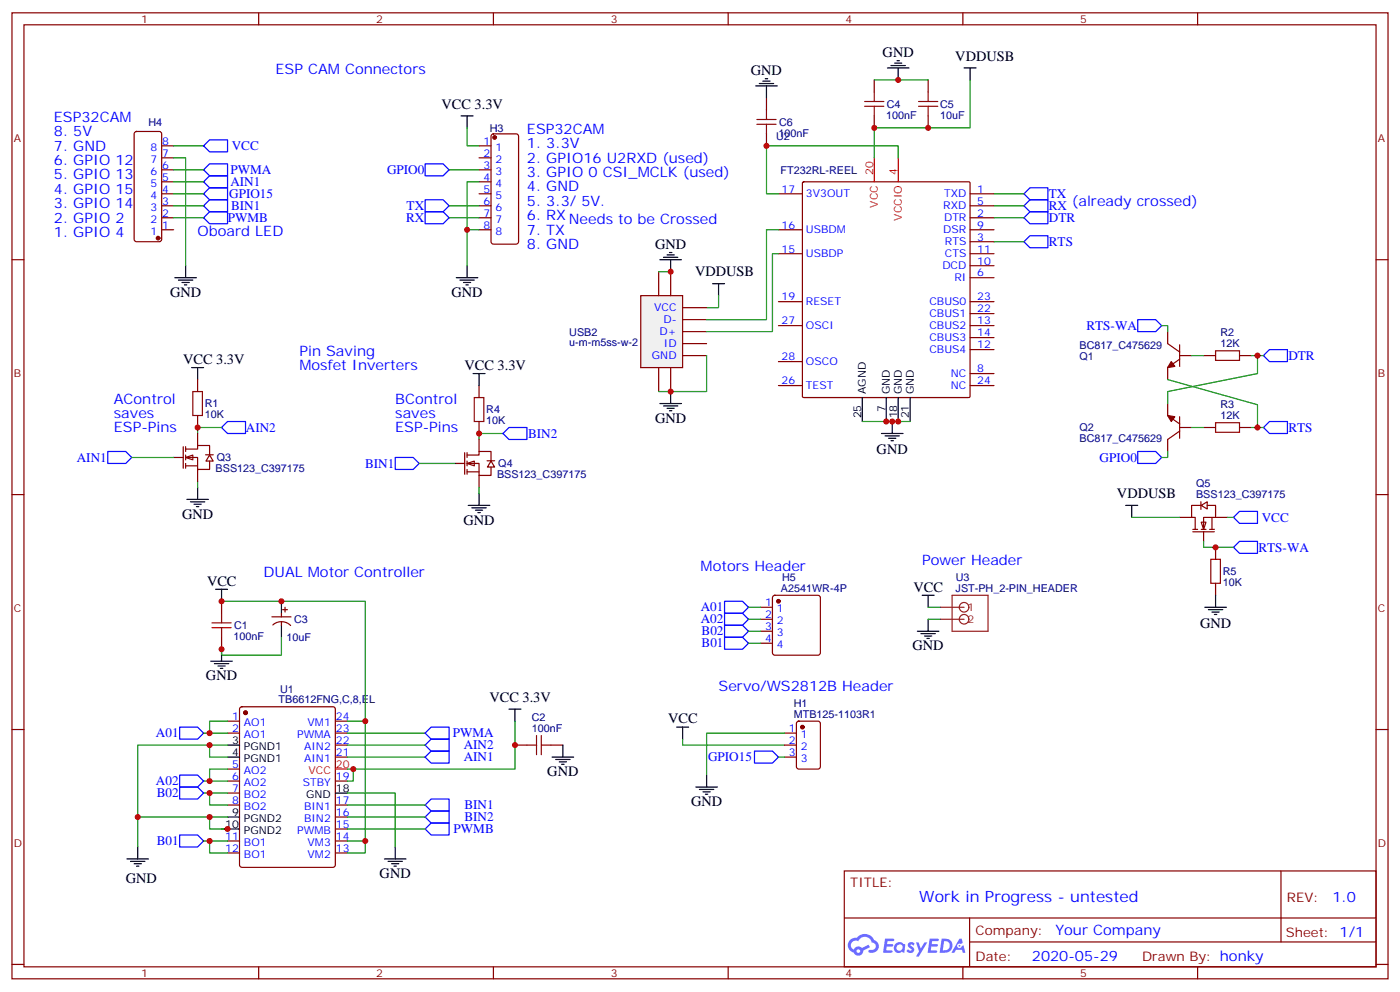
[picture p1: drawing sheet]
<svg xmlns="http://www.w3.org/2000/svg" width="412mm" height="292mm" viewBox="0 0 412 292" stroke-linecap="round" stroke-linejoin="round" font-family="sans-serif">
<g fill="none" stroke="#870000" stroke-width=".35">
<path d="M3.5 3.8h405.4v284.3h-405.4zM7.1 7.3h398.2v277.3h-398.2zM76.2 3.8v3.5M145.3 3.8v3.5M214.5 3.8v3.5M283.6 3.8v3.5M352.8 3.8v3.5M3.5 76.4h3.6M405.3 76.4h3.6M3.5 145.6h3.6M405.3 145.6h3.6M3.5 214.7h3.6"/>
<path d="M405.3 214.7h3.6M248.7 256.4h156.6v28.2h-156.6zM377.3 256.4v20.9M248.7 270.2h156.5M285.6 277.3h119.6M285.6 270.2v14.1M3.5 283.9h3.6M76.2 284.6v3.5M145.3 284.6v3.5M214.5 284.6v3.5M283.6 284.6v3.5M352.8 284.6v3.5"/>
<path d="M405.3 283.9h3.6"/>
</g>
<g fill="#5487ff">
<path d="M267.7 277.5a1.22 1.22 0 0 1 1.7 .3l-.4 .6a.47 .47 0 0 0-.3-.4 .47 .47 0 0 0-.5 .2l.1 .2a1.14 1.14 0 0 1 .8 1.7 1.14 1.14 0 0 1-1.9 0l-.2-.2 .5-.5 .7 .4a.29 .29 0 0 0 .3-.2 .29 .29 0 0 0-.2-.4 1.04 1.04 0 0 1-.6-1.7z"/>
<path d="M260.7 276.3h2.4l.3 .2-.2 .5h-1.8l-.1 .9h1.5l.3 .4-.3 .3h-1.6l-.2 1.1 1.7 .1 .2 .3-.2 .3h-2.6z"/>
<path d="M273.8 276.3h2.4l.3 .2-.1 .5h-1.8l-.2 .9h1.6l.3 .4-.4 .3h-1.6l-.1 1.1 1.7 .1 .2 .3-.2 .3h-2.6z"/>
<path d="M282.6 276.3h.7l.3 1.2-.6 .4a.69 .69 0 0 0-1 .2 .69 .69 0 0 0 .4 1 .69 .69 0 0 0 .9-.6l.5-.3 .6 2.2h-.8l-.2-.8h-1.8l-.5 .8h-.8z"/>
<path d="M269.8 277.4h.8l.6 1.8 1.1-1.8h.9l-2.6 4.2h-.8l.9-1.6z"/>
<path d="M277.4 276.3l-.6 4.1h1.3a2.11 2.11 0 0 0 2.5-2.1 2.11 2.11 0 0 0-2.5-2zM278.1 277a1.39 1.39 0 0 1 1.7 1.4 1.39 1.39 0 0 1-1.8 1.3h-.3z"/>
<path d="M263.7 277.9a1.54 1.54 0 0 0-.1 2.2 1.54 1.54 0 0 0 2.2 .1l.6 .2 .3-2.3-.2-.2h-.4a1.49 1.49 0 0 0-2.4 0zM264 278.9a.94 .94 0 0 1 1.8 0 .94 .94 0 0 1-1.8 0z"/>
<path d="M250.4 276.7a2.18 2.18 0 0 0 1.1 3.7 1.44 1.44 0 0 0 1.6 .9 1.44 1.44 0 0 0 1.2-1.5l2-1-.5-.7-1.9 .9a1.47 1.47 0 0 0-2.4 .5 1.39 1.39 0 0 1-.7-2 1.39 1.39 0 0 1 2-.4 2.12 2.12 0 0 1 2.2-1.3 2.12 2.12 0 0 1 1.9 1.7 1.14 1.14 0 0 1 1.1 1.4 1.14 1.14 0 0 1-1.7 .7 .43 .43 0 0 0-.5 .4 .43 .43 0 0 0 .4 .5 1.98 1.98 0 0 0 2.5-1.3 1.98 1.98 0 0 0-1.2-2.5 3.1 3.1 0 0 0-5.3-.7l-.9 .1zM252.3 280a.55 .55 0 0 1 1.1 0 .55 .55 0 0 1-1.1 0z"/>
<circle cx="282.6" cy="278.4" r=".26"/>
</g>
<g fill="#870000" stroke="#870000" stroke-width=".35">
<circle cx="72.3" cy="209.8" r=".53"/>
<circle cx="145.7" cy="40.5" r=".53"/>
<circle cx="46.6" cy="70.1" r=".53"/>
<circle cx="229.3" cy="177" r=".53"/>
</g>
<g fill="none" stroke="#870000" stroke-width=".35">
<path d="M39.7 38.9l.5-.2h6.7l.7 .4v31.3l-.2 .5-.5 .3h-6.7l-.5-.3-.2-.5v-31zM144.9 39.6l.4-.2h6.7l.7 .4 .1 31.4-.3 .5-.5 .2h-6.7l-.5-.3-.2-.4v-31.1zM47.6 42.9h3.6M47.6 46.5h3.6M47.6 50h3.6M47.6 53.5h3.6M47.6 57h3.6M141.1 42.9h3.5M141.1 46.5h3.5M141.1 50h3.5M141.1 53.5h3.5M141.1 57h3.5"/>
<path d="M47.6 60.6h3.6M47.6 64.1h3.6M47.6 67.6h3.6M141.1 60.6h3.5M141.1 64.1h3.5M141.1 67.6h3.5M58.2 111.7v3.6M141.1 113.5v3.5M58.2 122.3v3.5M141.1 124.1v3.5M65.3 177v3.5M83.3 179.5h1.4"/>
<path d="M84 178.8v1.4M224 178.8h3.5M227.8 175.4l.4-.2h12.7l.5 .2 .3 .5v16.3l-.3 .5-.5 .2h-12.7l-.5-.3-.2-.4v-16.3zM65.3 187.6v3.5M80.1 181.6h5.6M80.4 184a3.8 3.8 0 0 1 5.2 .1M82.9 180.5v1.1M82.9 183v1M224 182.3h3.5M224 185.8h3.5M224 189.3h3.5M67 212.3h3.6"/>
<path d="M67 215.8h3.6M70.8 208.2l.5-.2h26.8l.6 .5 .1 46.1-.5 .6-27 .1-.7-.5v-46.1zM98.8 212.3h3.5M98.8 215.8h3.5M98.8 219.3h3.5M151.7 219.3h3.5M162.3 219.3h3.5M67 226.4h3.6M67 229.9h3.6M67 233.4h3.6M67 237h3.6M98.8 229.9h3.5"/>
<path d="M98.8 237h3.5M98.8 222.8h3.5M67 247.5h3.6M67 251.1h3.6M98.8 247.5h3.5M98.8 251.1h3.5M98.8 244h3.5M98.8 240.5h3.5"/>
</g>
<g fill="none" stroke="#000" stroke-width=".35">
<path d="M135.8 34.1h3.5M137.6 34.1v3.5M54.7 78.2v3.5M137.6 78.2v3.5M51.5 81.7h6.4M52.6 82.4h4.2M53.6 83.1h2.1M54.3 83.9h.7M134.4 81.7h6.4M135.5 82.4h4.2M136.5 83.1h2.1M137.2 83.9h.7"/>
<path d="M56.4 108.2h3.6M58.2 108.2v3.5M139.3 110h3.6M141.1 110v3.5M55 147h6.4M56.1 147.7h4.2M57.1 148.4h2.2M57.9 149.1h.7M58.2 143.5v3.5M137.9 148.8h6.4M139 149.5h4.2M140.1 150.2h2.1"/>
<path d="M140.8 150.9h.7M141.1 145.2v3.6M63.5 173.5h3.5M65.3 173.5v3.5M82.9 177v3.5M271.6 175.2h3.6M273.4 175.2v3.6M62.1 194.6h6.3M63.1 195.3h4.3M64.2 196h2.1M64.9 196.7h.7M65.3 191.1v3.5"/>
<path d="M82.9 184v3.6M270.2 185.8h6.4M271.3 186.5h4.2M272.3 187.2h2.2M273 187.9h.8M273.4 182.3v3.5M67 219.3h3.6M149.9 208.7h3.6M151.7 208.7v3.6M165.8 219.3v3.5M199.3 214h3.5M201.1 214v3.6"/>
<path d="M67 222.8h3.6M98.8 233.4h3.5M162.6 222.8h6.4M163.7 223.6h4.2M164.7 224.3h2.2M165.5 225h.7M205 231.7h6.3M206 232.4h4.3M207.1 233.1h2.1M207.8 233.8h.7M208.1 228.1v3.6M37.4 252.8h6.3"/>
<path d="M38.5 253.5h4.2M39.5 254.2h2.1M40.2 255h.7M40.6 249.3v3.5M67 240.5h3.6M67 244h3.6M113.2 252.8h6.4M114.3 253.5h4.2M115.4 254.2h2.1M116.1 255h.7M116.4 249.3v3.5"/>
</g>
<path d="M98.8 226.4h3.5" fill="none" stroke="#f00" stroke-width=".35"/>
<g fill="none" stroke="#008700" stroke-width=".35">
<path d="M137.6 37.6v5.3h3.5M51.2 46.5h3.5v31.7M51.2 42.9h8.8M51.2 50h8.8M51.2 53.5h8.8M51.2 57h8.8M132.3 50h8.8M141.1 53.5h-3.5v24.7M51.2 60.6h8.8M51.2 64.1h8.8M137.6 67.6h3.5M65.3 125.8h-7.1v1.8"/>
<path d="M148.2 127.6h-7.1v1.8M58.2 141.7v1.8M65.3 177h42.3v74.1h-5.3M220.5 178.8h3.5M273.4 178.8h3.5M82.9 187.6v5.3h-17.6v-1.8M220.5 182.3h3.5M220.5 185.8h3.5M220.5 189.3h3.5M273.4 182.3h3.5M60 215.8h7M61.7 219.3v3.5h5.3"/>
<path d="M67 212.3h-5.3v3.5M67 219.3h-26.4v30M102.3 212.3h5.3M102.3 215.8h22.9M102.3 219.3h22.9M151.7 212.3v14.1h-49.4M201.1 217.6v1.7h30M60 229.9h7M60 233.4h7M61.7 233.4v3.6h5.3M67 226.4h-5.3v3.5M102.3 233.4h14.1v15.9"/>
<path d="M102.3 222.8h22.9M102.3 237h22.9M104.1 226.4v3.5h-1.8M40.6 240.5h26.4M60 247.5h1.7M61.7 240.5v3.5h5.3h-1.7M67 247.5h-5.3v3.6h5.3M102.3 247.5h5.3M102.3 240.5h22.9M102.3 244h22.9"/>
</g>
<g fill="none" stroke="#00f" stroke-width=".35">
<path d="M60 53.5l1.7-1.7h5.3v3.5h-5.3zM60 50l1.7-1.8h5.3v3.6h-5.3zM60 57l1.7-1.7h5.3v3.5h-5.3zM61.7 58.8h5.3v3.5h-5.3l-1.7-1.7zM125.2 58.8h5.3l1.8 1.8-1.8 1.7h-5.3zM125.2 48.2h5.3l1.8 1.8-1.8 1.8h-5.3zM60 64.1l1.7-1.8h5.3v3.6h-5.3zM125.2 62.3h5.3l1.8 1.8-1.8 1.8h-5.3zM31.7 132.9h5.3l1.8 1.8-1.8 1.7h-5.3zM65.3 125.8l1.7-1.7h5.3v3.5h-5.3zM116.4 134.7h5.3l1.8 1.7-1.8 1.8h-5.3zM149.9 125.8h5.3v3.6h-5.3l-1.7-1.8z"/>
<path d="M213.4 177h5.3l1.8 1.8-1.8 1.7h-5.3zM213.4 180.5h5.3l1.8 1.8-1.8 1.7h-5.3zM213.4 184h5.3l1.8 1.8-1.8 1.8h-5.3zM213.4 187.6h5.3l1.8 1.7-1.8 1.8h-5.3zM52.9 214h5.3l1.8 1.8-1.8 1.8h-5.3zM125.2 215.8l1.8-1.8h5.3v3.6h-5.3zM125.2 219.3l1.8-1.7h5.3v3.5h-5.3zM52.9 228.1h5.3l1.8 1.8-1.8 1.8h-5.3zM52.9 231.7h5.3l1.8 1.7-1.8 1.8h-5.3zM125.2 222.8l1.8-1.7h5.3v3.5h-5.3zM125.2 237l1.8-1.8h5.3v3.5h-5.3zM222.2 221.1h5.3l1.8 1.7-1.8 1.8h-5.3z"/>
<path d="M52.9 245.8h5.3l1.8 1.7-1.8 1.8h-5.3zM125.2 244l1.8-1.7h5.3v3.5h-5.3zM125.2 240.5l1.8-1.8h5.3v3.6h-5.3z"/>
</g>
<path d="M56.8 115.3h2.8v7h-2.8zM139.7 117h2.8v7.1h-2.8zM62.4 184.7h5.7M62.4 183.3h5.7M65.3 180.5v2.8M65.3 184.7v2.9M155.2 219.3h2.8M158 216.5v5.6M159.5 216.5v5.6M159.5 219.3h2.8" fill="none" stroke="#a10000" stroke-width=".35"/>
<g fill="none" stroke="#8c2424" stroke-width=".35">
<path d="M276.9 178.8h7.1M280.5 175.2h10.5v10.6h-10.5zM276.9 182.3h7.1"/>
<circle cx="284" cy="178.8" r="1.41"/>
<circle cx="284" cy="182.3" r="1.41"/>
</g>
<path d="M54.7 134.7l2.1-.8v1.5z" fill="#fff" stroke="#870000" stroke-width=".35"/>
<path d="M51.2 134.7h2.8M54 131.5v6.3M54.7 132.2h3.5v-1.1h3.5v2.8M54.7 134.7h3.5v3.5h3.5v-2.5M54.7 137.1h3.5M54.7 131.5v1.4M54.7 133.9v1.5M54.7 136.4v1.4M58.2 127.6v3.5M58.2 138.2v3.5M60.6 133.9h2.2M61.7 133.9l1.1 1.8h-2.1z" fill="none" stroke="#870000" stroke-width=".35"/>
<path d="M137.6 136.4l2.1-.7v1.4z" fill="#fff" stroke="#870000" stroke-width=".35"/>
<g fill="none" stroke="#870000" stroke-width=".35">
<path d="M225.8 28.8v3.5M225.8 39.4v3.5M257.5 23.5v3.6M257.5 34.1v3.5M273.4 23.5v3.6M273.4 34.1v3.5M229.3 57h7.1M236.4 53.7l.3-.2h48.7l.3 .2 .1 63-.2 .3h-48.9l-.3-.2zM285.8 57h7M229.3 67.6h7.1M229.3 74.7h7.1M285.8 60.6h7"/>
<path d="M285.8 67.6h7M285.8 78.2h7M285.8 74.7h7M285.8 64.1h7M285.8 71.2h7M229.3 95.8h7.1M229.3 88.8h7.1M285.8 81.7h7M285.8 95.8h7M285.8 99.4h7M285.8 88.8h7M285.8 92.3h7"/>
<path d="M344 97.6v3.5l3.5 2.5M229.3 113.5h7.1M229.3 106.4h7.1M285.8 113.5h7M285.8 110h7M285.8 102.9h7M344 118.8v3.5l3.5 2.5M347.5 101.5v6.3M347.5 105.7l-3.5 2.5v3.5M347.5 104.7h3.5M354.5 104.7h3.6M365.1 104.7h3.6"/>
<path d="M134.1 136.4h2.8M136.9 133.2v6.4M137.6 133.9h3.5v-1h3.5v2.8M137.6 136.4h3.5v3.5h3.5v-2.4M137.6 138.9h3.5M137.6 133.2v1.5M137.6 135.7v1.4M137.6 138.2v1.4M141.1 129.4v3.5M141.1 139.9v3.6M143.5 135.6h2.2M144.6 135.7l1.1 1.8h-2.1z"/>
<path d="M347.5 122.7v6.3M347.5 126.9l-3.5 2.5v3.5M347.5 125.8h3.5M354.5 125.8h3.6M365.1 125.8h3.6M231.1 215.8h3.5M231.1 219.3h3.5M234.8 212.5l.5-.2h5.6l.7 .4 .1 13-.5 .6-5.9 .1-.6-.5-.1-12.9zM231.1 222.8h3.5"/>
</g>
<g fill="#870000" stroke="#870000" stroke-width=".35">
<path d="M345 106.4l1.1 1.4-2.1 .4z"/>
<path d="M344 122.3l2.1 .4-1.1 1.4z"/>
<circle cx="236.4" cy="214" r=".53"/>
</g>
<g fill="none" stroke="#008700" stroke-width=".35">
<path d="M285.8 23.5v14.1h-28.3v8.9M264.6 46.5v-3.6h-38.8v14.1h3.5M292.8 57h8.8M132.3 60.6h8.8M132.3 64.1h8.8M292.8 60.6h8.8M292.8 64.1h8.8M292.8 71.2h8.8M211.7 87v3.6h-3.6M342.2 95.8h1.8v1.8M344 111.7l26.4 7.4v6.7h1.8M351 104.7h3.5"/>
<path d="M368.7 104.7h3.5M370.4 104.7v5.3l-26.4 5.3v3.5M38.8 134.7h12.4M123.5 136.4h10.6M254 124.1h14.1M344 132.9v1.8h-1.8M351 125.8h3.5M141.1 143.5v1.7M231.1 215.8h-23v12.3M229.3 222.8h1.8"/>
</g>
<path d="M257.5 46.5v7M264.6 46.5v7" fill="none" stroke="#f00" stroke-width=".35"/>
<g fill="none" stroke="#000" stroke-width=".35">
<path d="M262.5 19.3h4.2M263.5 18.6h2.1M264.2 17.9h.7M222.6 25.3h6.4M223.7 24.6h4.2M224.7 23.9h2.1M225.4 23.2h.7M225.8 25.3v3.5M261.4 20h6.4M264.6 20v3.5M284 20h3.5M285.8 20v3.5"/>
<path d="M209.9 83.5h3.5M211.7 83.5v3.5M254 117v7.1M261.1 117v7.1M264.6 117v7.1M268.1 117v7.1M259.6 127.6h6.4M260.7 128.3h4.2M261.8 129h2.1M262.5 129.7h.7M262.8 124.1v3.5"/>
</g>
<g fill="none" stroke="#a10000" stroke-width=".35">
<path d="M223 36.6h5.6M223 35.2h5.6M225.8 32.3v2.9M225.8 36.6v2.8M254.7 31.3h5.6M254.7 29.9h5.6M257.5 27.1v2.8M257.5 31.3v2.8M270.6 31.3h5.6M270.6 29.9h5.6M273.4 27.1v2.8M273.4 31.3v2.8"/>
<path d="M358.1 103.3h7v2.8h-7zM358.1 124.4h7v2.8h-7z"/>
</g>
<path d="M301.6 57l1.8-1.7h5.3v3.5h-5.3zM303.4 58.8h5.3v3.5h-5.3l-1.8-1.7zM301.6 64.1l1.8-1.8h5.3v3.6h-5.3zM301.6 71.2l1.8-1.8h5.3v3.5h-5.3zM335.1 94.1h5.3l1.8 1.7-1.8 1.8h-5.3zM372.2 104.7l1.7-1.8h5.3v3.5h-5.3zM335.1 132.9h5.3l1.8 1.8-1.8 1.7h-5.3zM372.2 125.8l1.7-1.7h5.3v3.5h-5.3z" fill="none" stroke="#00f" stroke-width=".35"/>
<path d="M188.7 87h12.4v21.2h-12.4z" fill="#f0f0f0" stroke="#870000" stroke-width=".35"/>
<path d="M194 80v7M197.6 80v7M201.1 90.6h7M201.1 94.1h7M201.1 97.6h7M194 108.2v7.1M197.6 108.2v7.1M201.1 104.7h7M201.1 101.1h7" fill="none" stroke="#870000" stroke-width=".35"/>
<path d="M229.3 74.7h-1.8v22.9h-19.4M229.3 67.6h-3.5v26.5h-17.7" fill="none" stroke="#008700" stroke-width=".35"/>
<path d="M353.8 153.7h1.4l-.7 2.1z" fill="#fff" stroke="#870000" stroke-width=".35"/>
<g fill="none" stroke="#870000" stroke-width=".35">
<path d="M347.5 152.3h3.5M351.4 156.5h6.3M351.4 155.8h1.4M353.8 147.7v2.2M353.8 148.8l1.8-1.1v2.1zM353.8 148.8h-2.8v3.5h1.1v3.5M353.8 155.8h1.4M354.5 156.5v2.8M355.6 148.8h2.5v3.5h-3.6v3.5M356.3 155.8h1.4M357 152.3v3.5M358.1 152.3h3.5"/>
<path d="M358.1 161.1v3.5M358.1 171.7v3.5"/>
</g>
<g fill="none" stroke="#000" stroke-width=".35">
<path d="M194.4 76.4h6.3M195.4 75.7h4.3M196.5 75h2.1M197.2 74.3h.7M197.6 76.4v3.6M194.4 118.8h6.3M195.4 119.5h4.3M197.6 115.3v3.5M196.5 120.2h2.1M197.2 120.9h.7M331.6 148.8h3.5M333.4 148.8v3.5"/>
<path d="M354.9 178.8h6.3M356 179.5h4.2M358.1 175.2v3.6M357 180.2h2.1M357.7 180.9h.7"/>
</g>
<path d="M257.5 23.5h15.9M194 80h3.6M208.1 104.7v10.6h-14.1M368.7 125.8h1.7M333.4 152.3h14.1M354.5 159.3v1.8h8.9M361.6 152.3h1.8" fill="none" stroke="#008700" stroke-width=".35"/>
<path d="M61.7 41.2h5.3v3.5h-5.3l-1.7-1.8zM363.4 152.3l1.7-1.8h5.3v3.6h-5.3zM365.1 159.3h5.3v3.6h-5.3l-1.7-1.8z" fill="none" stroke="#00f" stroke-width=".35"/>
<path d="M356.7 164.6h2.8v7.1h-2.8z" fill="none" stroke="#a10000" stroke-width=".35"/>
<g fill="#c00">
<circle cx="264.6" cy="23.5" r=".88"/>
<circle cx="197.6" cy="80" r=".88"/>
<circle cx="358.1" cy="161.1" r=".88"/>
<circle cx="370.4" cy="104.7" r=".88"/>
<circle cx="262.8" cy="124.1" r=".88"/>
<circle cx="104.1" cy="226.4" r=".88"/>
<circle cx="82.9" cy="177" r=".88"/>
<circle cx="40.6" cy="240.5" r=".88"/>
<circle cx="141.1" cy="127.6" r=".88"/>
<circle cx="137.6" cy="67.6" r=".88"/>
<circle cx="61.7" cy="240.5" r=".88"/>
<circle cx="67" cy="244" r=".88"/>
<circle cx="61.7" cy="219.3" r=".88"/>
<circle cx="61.7" cy="215.8" r=".88"/>
<circle cx="61.7" cy="233.4" r=".88"/>
<circle cx="61.7" cy="229.9" r=".88"/>
<circle cx="61.7" cy="247.5" r=".88"/>
<circle cx="58.2" cy="125.8" r=".88"/>
<circle cx="65.3" cy="191.1" r=".88"/>
<circle cx="107.6" cy="212.3" r=".88"/>
<circle cx="107.6" cy="247.5" r=".88"/>
<circle cx="65.3" cy="177" r=".88"/>
<circle cx="151.7" cy="219.3" r=".88"/>
<circle cx="264.6" cy="124.1" r=".88"/>
<circle cx="261.1" cy="124.1" r=".88"/>
<circle cx="257.5" cy="37.6" r=".88"/>
<circle cx="225.8" cy="42.9" r=".88"/>
<circle cx="370.4" cy="125.8" r=".88"/>
<circle cx="197.6" cy="115.3" r=".88"/>
<circle cx="273.4" cy="37.6" r=".88"/>
</g>
<text font-size="4.6" fill="#00f" x="270.8" y="265.4">Work in Progress - untested</text>
<g font-size="4.2">
<text x="260" y="16.8">GND</text>
<text x="281.4" y="17.9">VDDUSB</text>
<text x="221.2" y="22">GND</text>
<text x="130.1" y="32">VCC 3.3V</text>
<text x="193" y="73.2">GND</text>
<text x="204.7" y="81.4">VDDUSB</text>
<text x="50.1" y="87.4">GND</text>
<text x="133" y="87.4">GND</text>
<text x="53.9" y="107.1">VCC 3.3V</text>
<text x="136.8" y="108.9">VCC 3.3V</text>
<text x="193" y="124.4">GND</text>
<text x="258.2" y="133.7">GND</text>
<text x="329" y="146.6">VDDUSB</text>
<text x="53.6" y="152.6">GND</text>
<text x="136.5" y="154.4">GND</text>
<text x="61" y="172.4">VCC</text>
<text x="269.1" y="174.1">VCC</text>
<text x="353.5" y="184.8">GND</text>
<text x="268.8" y="191.5">GND</text>
<text x="60.7" y="200.3">GND</text>
<text x="144.2" y="206.6">VCC 3.3V</text>
<text x="196.8" y="212.9">VCC</text>
<text x="161.2" y="228.5">GND</text>
<text x="203.6" y="237.3">GND</text>
<text x="37" y="259.9">GND</text>
<text x="111.8" y="258.5">GND</text>
</g>
<g font-size="4.2" fill="#00f">
<text x="81.1" y="21.8">ESP CAM Connectors</text>
<text x="15.9" y="35.9">ESP32CAM</text>
<text x="15.9" y="40.1">8. 5V</text>
<text x="155.2" y="39.4">ESP32CAM</text>
<text x="15.9" y="44.3">7. GND</text>
<text x="155.2" y="43.6">1. 3.3V</text>
<text x="155.2" y="47.9">2. GPIO16 U2RXD (used)</text>
<text x="15.9" y="48.6">6. GPIO 12</text>
<text x="15.9" y="52.8">5. GPIO 13</text>
<text x="155.2" y="52.1">3. GPIO 0 CSI_MCLK (used)</text>
<text x="15.9" y="57">4. GPIO 15</text>
<text x="155.2" y="56.3">4. GND</text>
<text x="15.9" y="61.3">3. GPIO 14</text>
<text x="15.9" y="65.5">2. GPIO 2</text>
<text x="155.2" y="60.6">5. 3.3/ 5V.</text>
<text x="155.2" y="64.8">6. RX</text>
<text x="167.6" y="65.9">Needs to be Crossed</text>
<text x="315.7" y="60.6">(already crossed)</text>
<text x="15.9" y="69.7">1. GPIO 4</text>
<text x="58.2" y="69.4">Oboard LED</text>
<text x="155.2" y="69">7. TX</text>
<text x="155.2" y="73.3">8. GND</text>
<text x="88.2" y="104.7">Pin Saving</text>
<text x="88.2" y="108.9">Mosfet Inverters</text>
<text x="33.5" y="118.8">AControl</text>
<text x="116.4" y="118.8">BControl</text>
<text x="33.5" y="123">saves</text>
<text x="116.4" y="123">saves</text>
<text x="33.5" y="127.2">ESP-Pins</text>
<text x="116.4" y="127.2">ESP-Pins</text>
<text x="271.6" y="166.4">Power Header</text>
<text x="77.6" y="169.9">DUAL Motor Controller</text>
<text x="206.4" y="168.2">Motors Header</text>
<text x="211.7" y="203.4">Servo/WS2812B Header</text>
<text x="392.5" y="265.6">1.0</text>
<text x="310.9" y="275.2">Your Company</text>
<text x="304" y="283">2020-05-29</text>
</g>
<g font-size="3.9" fill="#00f">
<text x="68.3" y="44.2">VCC</text>
<text x="67.9" y="51.2">PWMA</text>
<text x="114" y="51.2">GPIO0</text>
<text x="67.5" y="58.3">GPIO15</text>
<text x="67.8" y="54.8">AIN1</text>
<text x="309" y="58.3">TX</text>
<text x="67.1" y="65.3">PWMB</text>
<text x="68.1" y="61.8">BIN1</text>
<text x="119.6" y="65.3">RX</text>
<text x="119.8" y="61.8">TX</text>
<text x="309" y="61.9">RX</text>
<text x="309" y="65.4">DTR</text>
<text x="309" y="72.5">RTS</text>
<text x="320" y="97.1">RTS-WA</text>
<text x="379.5" y="106">DTR</text>
<text x="72.4" y="127.1">AIN2</text>
<text x="155.6" y="128.8">BIN2</text>
<text x="379.5" y="127.1">RTS</text>
<text x="22.6" y="135.9">AIN1</text>
<text x="107.5" y="137.7">BIN1</text>
<text x="323.9" y="135.9">GPIO0</text>
<text x="371.7" y="153.6">VCC</text>
<text x="370.7" y="162.4">RTS-WA</text>
<text x="206.4" y="180">A01</text>
<text x="206.4" y="183.5">A02</text>
<text x="206.7" y="187">B02</text>
<text x="206.7" y="190.6">B01</text>
<text x="45.9" y="217">A01</text>
<text x="133.4" y="217">PWMA</text>
<text x="136.6" y="220.6">AIN2</text>
<text x="136.6" y="224.1">AIN1</text>
<text x="208.6" y="224.1">GPIO15</text>
<text x="45.9" y="231.1">A02</text>
<text x="46.2" y="234.7">B02</text>
<text x="136.8" y="238.2">BIN1</text>
<text x="133.6" y="245.3">PWMB</text>
<text x="136.8" y="241.7">BIN2</text>
<text x="46.2" y="248.8">B01</text>
</g>
<g font-size="3.9" fill="#800">
<text x="250.5" y="260.9">TITLE:</text>
<text x="379.1" y="265.6">REV:</text>
<text x="287.4" y="275.1">Company:</text>
<text x="378.7" y="275.8">Sheet: 1/1</text>
<text x="287.4" y="282.8">Date:</text>
<text x="336.4" y="282.9">Drawn By: honky</text>
</g>
<g font-size="3.2" fill="#800">
<text x="41.6" y="6.8">1</text>
<text x="110.8" y="6.8">2</text>
<text x="179.9" y="6.8">3</text>
<text x="249.1" y="6.8">4</text>
<text x="318.2" y="6.8">5</text>
<text x="4.1" y="41.9">A</text>
<text x="405.9" y="41.9">A</text>
<text x="4.1" y="111">B</text>
<text x="405.9" y="111">B</text>
<text x="4.1" y="180.2">C</text>
<text x="405.9" y="180.2">C</text>
<text x="4.1" y="249.3">D</text>
<text x="405.9" y="249.3">D</text>
<text x="41.6" y="287.6">1</text>
<text x="110.8" y="287.6">2</text>
<text x="179.9" y="287.6">3</text>
<text x="249.1" y="287.6">4</text>
<text x="318.2" y="287.6">5</text>
</g>
<g font-size="3.2" fill="#000080">
<text x="261.1" y="34.9">100nF</text>
<text x="261.2" y="31.7">C4</text>
<text x="276.9" y="34.9">10uF</text>
<text x="276.9" y="31.8">C5</text>
<text x="43.7" y="37">H4</text>
<text x="144.2" y="38.8">H3</text>
<text x="228.6" y="41.3">U2</text>
<text x="229.3" y="40.2">100nF</text>
<text x="229.5" y="37">C6</text>
<text x="229.9" y="51.2">FT232RL-REEL</text>
<text x="167.7" y="102">u-m-m5ss-w-2</text>
<text x="167.7" y="98.8">USB2</text>
<text x="359.5" y="99">R2</text>
<text x="318" y="102.8">BC817_C475629</text>
<text x="318" y="106">Q1</text>
<text x="359.5" y="102.2">12K</text>
<text x="60.3" y="119.9">R1</text>
<text x="60.3" y="123.1">10K</text>
<text x="143.2" y="124.9">10K</text>
<text x="143.2" y="121.7">R4</text>
<text x="359.5" y="123.4">12K</text>
<text x="359.5" y="120.1">R3</text>
<text x="318" y="130.2">BC817_C475629</text>
<text x="318" y="127">Q2</text>
<text x="63.9" y="135.7">Q3</text>
<text x="146.8" y="137.5">Q4</text>
<text x="63.5" y="138.9">BSS123_C397175</text>
<text x="146.4" y="140.7">BSS123_C397175</text>
<text x="352.3" y="143.4">Q5</text>
<text x="352.3" y="146.6">BSS123_C397175</text>
<text x="230.4" y="171">H5</text>
<text x="281.5" y="171">U3</text>
<text x="360.2" y="172.5">10K</text>
<text x="360.2" y="169.3">R5</text>
<text x="230.1" y="174.2">A2541WR-4P</text>
<text x="281.5" y="174.2">JST-PH_2-PIN_HEADER</text>
<text x="69" y="185.2">C1</text>
<text x="86.6" y="183.4">C3</text>
<text x="68.8" y="188.4">100nF</text>
<text x="84.4" y="188.7">10uF</text>
<text x="82.1" y="207">TB6612FNG,C,8,EL</text>
<text x="82.5" y="204">U1</text>
<text x="233.8" y="208">H1</text>
<text x="156.6" y="215.4">100nF</text>
<text x="156.6" y="212.3">C2</text>
<text x="233.8" y="211.2">MTB125-1103R1</text>
</g>
<g font-size="3.2" fill="#00f">
<text x="44.3" y="47.9">7</text>
<text x="44.3" y="44.3">8</text>
<text x="47.8" y="46.1">7</text>
<text x="47.8" y="42.6">8</text>
<text x="142.4" y="42.6">1</text>
<text x="142.4" y="46.1">2</text>
<text x="145.9" y="44.3">1</text>
<text x="145.9" y="47.9">2</text>
<text x="44.3" y="51.4">6</text>
<text x="47.8" y="53.2">5</text>
<text x="47.8" y="49.6">6</text>
<text x="142.4" y="49.6">3</text>
<text x="142.4" y="53.2">4</text>
<text x="145.9" y="51.4">3</text>
<text x="44.3" y="58.5">4</text>
<text x="44.3" y="54.9">5</text>
<text x="47.8" y="56.7">4</text>
<text x="142.4" y="56.7">5</text>
<text x="145.9" y="54.9">4</text>
<text x="145.9" y="58.5">5</text>
<text x="230.2" y="56.7">17</text>
<text x="237.4" y="58.1">3V3OUT</text>
<text x="278.1" y="58.1">TXD</text>
<text x="287.9" y="56.7">1</text>
<text x="44.3" y="65.5">2</text>
<text x="44.3" y="62">3</text>
<text x="47.8" y="63.7">2</text>
<text x="47.8" y="60.2">3</text>
<text x="142.4" y="60.2">6</text>
<text x="142.4" y="63.7">7</text>
<text x="145.9" y="62">6</text>
<text x="145.9" y="65.5">7</text>
<text x="277.9" y="61.6">RXD</text>
<text x="278.1" y="65.2">DTR</text>
<text x="287.9" y="60.2">5</text>
<text x="287.9" y="63.7">2</text>
<text x="44.3" y="69">1</text>
<text x="47.8" y="67.3">1</text>
<text x="142.4" y="67.3">8</text>
<text x="145.9" y="69">8</text>
<text x="230.2" y="67.3">16</text>
<text x="237.4" y="68.7">USBDM</text>
<text x="277.9" y="68.7">DSR</text>
<text x="287.9" y="67.3">9</text>
<text x="287.9" y="70.8">3</text>
<text x="230.2" y="74.3">15</text>
<text x="237.4" y="75.7">USBDP</text>
<text x="278.4" y="75.7">CTS</text>
<text x="278.4" y="72.2">RTS</text>
<text x="287.9" y="77.9">10</text>
<text x="287.9" y="74.3">11</text>
<text x="277.6" y="79.3">DCD</text>
<text x="281.2" y="82.8">RI</text>
<text x="287.9" y="81.4">6</text>
<text x="230.2" y="88.4">19</text>
<text x="237.4" y="89.9">RESET</text>
<text x="273.8" y="89.9">CBUS0</text>
<text x="287.9" y="88.4">23</text>
<text x="192.7" y="91.6">VCC</text>
<text x="195.4" y="95.1">D-</text>
<text x="230.2" y="95.5">27</text>
<text x="273.8" y="93.4">CBUS1</text>
<text x="287.9" y="95.5">13</text>
<text x="287.9" y="92">22</text>
<text x="194.3" y="98.7">D+</text>
<text x="237.4" y="96.9">OSCI</text>
<text x="273.8" y="96.9">CBUS2</text>
<text x="273.8" y="100.4">CBUS3</text>
<text x="287.9" y="99">14</text>
<text x="192" y="105.7">GND</text>
<text x="195.5" y="102.2">ID</text>
<text x="230.2" y="106.1">28</text>
<text x="237.4" y="107.5">OSCO</text>
<text x="273.8" y="104">CBUS4</text>
<text x="287.9" y="102.6">12</text>
<text x="230.2" y="113.1">26</text>
<text x="280.1" y="111">NC</text>
<text x="287.9" y="113.1">24</text>
<text x="287.9" y="109.6">8</text>
<text x="237.4" y="114.5">TEST</text>
<text x="280.1" y="114.5">NC</text>
<text x="225.3" y="178.4">1</text>
<text x="225.3" y="181.9">2</text>
<text x="225.3" y="185.5">3</text>
<text x="228.8" y="180.2">1</text>
<text x="228.8" y="183.7">2</text>
<text x="225.3" y="189">4</text>
<text x="228.8" y="187.2">3</text>
<text x="228.8" y="190.7">4</text>
<text x="68.4" y="211.9">1</text>
<text x="68.4" y="215.4">2</text>
<text x="71.9" y="213.7">AO1</text>
<text x="90.6" y="213.7">VM1</text>
<text x="99" y="215.4">23</text>
<text x="99" y="211.9">24</text>
<text x="232.4" y="215.4">1</text>
<text x="71.9" y="217.2">AO1</text>
<text x="87.6" y="217.2">PWMA</text>
<text x="89.6" y="220.7">AIN2</text>
<text x="99" y="219">22</text>
<text x="232.4" y="219">2</text>
<text x="235.9" y="217.2">1</text>
<text x="235.9" y="220.7">2</text>
<text x="68.4" y="226">5</text>
<text x="71.9" y="227.8">AO2</text>
<text x="89.6" y="224.3">AIN1</text>
<text x="99" y="222.5">21</text>
<text x="232.4" y="222.5">3</text>
<text x="235.9" y="224.3">3</text>
<text x="68.4" y="229.6">6</text>
<text x="68.4" y="233.1">7</text>
<text x="71.9" y="231.3">AO2</text>
<text x="89.2" y="231.3">STBY</text>
<text x="99" y="229.6">19</text>
<text x="68.4" y="236.6">8</text>
<text x="71.9" y="234.8">BO2</text>
<text x="71.9" y="238.4">BO2</text>
<text x="89.6" y="238.4">BIN1</text>
<text x="99" y="236.6">17</text>
<text x="87.6" y="245.4">PWMB</text>
<text x="89.6" y="241.9">BIN2</text>
<text x="99" y="243.7">15</text>
<text x="99" y="240.1">16</text>
<text x="66.3" y="247.2">11</text>
<text x="66.3" y="250.7">12</text>
<text x="71.9" y="249">BO1</text>
<text x="90.6" y="249">VM3</text>
<text x="99" y="250.7">13</text>
<text x="99" y="247.2">14</text>
<text x="71.9" y="252.5">BO1</text>
<text x="90.6" y="252.5">VM2</text>
</g>
<g font-size="3.2" fill="#f00">
<text x="257.2" y="51.4" transform="rotate(-90 257.2 51.4)">20</text>
<text x="264.2" y="51.4" transform="rotate(-90 264.2 51.4)">4</text>
<text x="258.6" y="61.2" transform="rotate(-90 258.6 61.2)">VCC</text>
<text x="265.6" y="65" transform="rotate(-90 265.6 65)">VCCIO</text>
<text x="90.9" y="227.8">VCC</text>
<text x="99" y="226">20</text>
</g>
<g font-size="3.2">
<text x="255.1" y="116" transform="rotate(-90 255.1 116)">AGND</text>
<text x="262.1" y="116" transform="rotate(-90 262.1 116)">GND</text>
<text x="265.6" y="116" transform="rotate(-90 265.6 116)">GND</text>
<text x="269.2" y="116" transform="rotate(-90 269.2 116)">GND</text>
<text x="253.6" y="123.2" transform="rotate(-90 253.6 123.2)">25</text>
<text x="260.7" y="121.1" transform="rotate(-90 260.7 121.1)">7</text>
<text x="264.2" y="123.2" transform="rotate(-90 264.2 123.2)">18</text>
<text x="267.8" y="123.2" transform="rotate(-90 267.8 123.2)">21</text>
<text x="68.4" y="219">3</text>
<text x="71.9" y="220.7">PGND1</text>
<text x="68.4" y="222.5">4</text>
<text x="71.9" y="224.3">PGND1</text>
<text x="99" y="233.1">18</text>
<text x="90.2" y="234.8">GND</text>
<text x="66.3" y="243.7">10</text>
<text x="68.4" y="240.1">9</text>
<text x="71.9" y="241.9">PGND2</text>
<text x="71.9" y="245.4">PGND2</text>
</g>
<g font-size="3.2" fill="#8d2323">
<text x="285" y="179.8">1</text>
<text x="285" y="183.3">2</text>
</g>
</svg>
